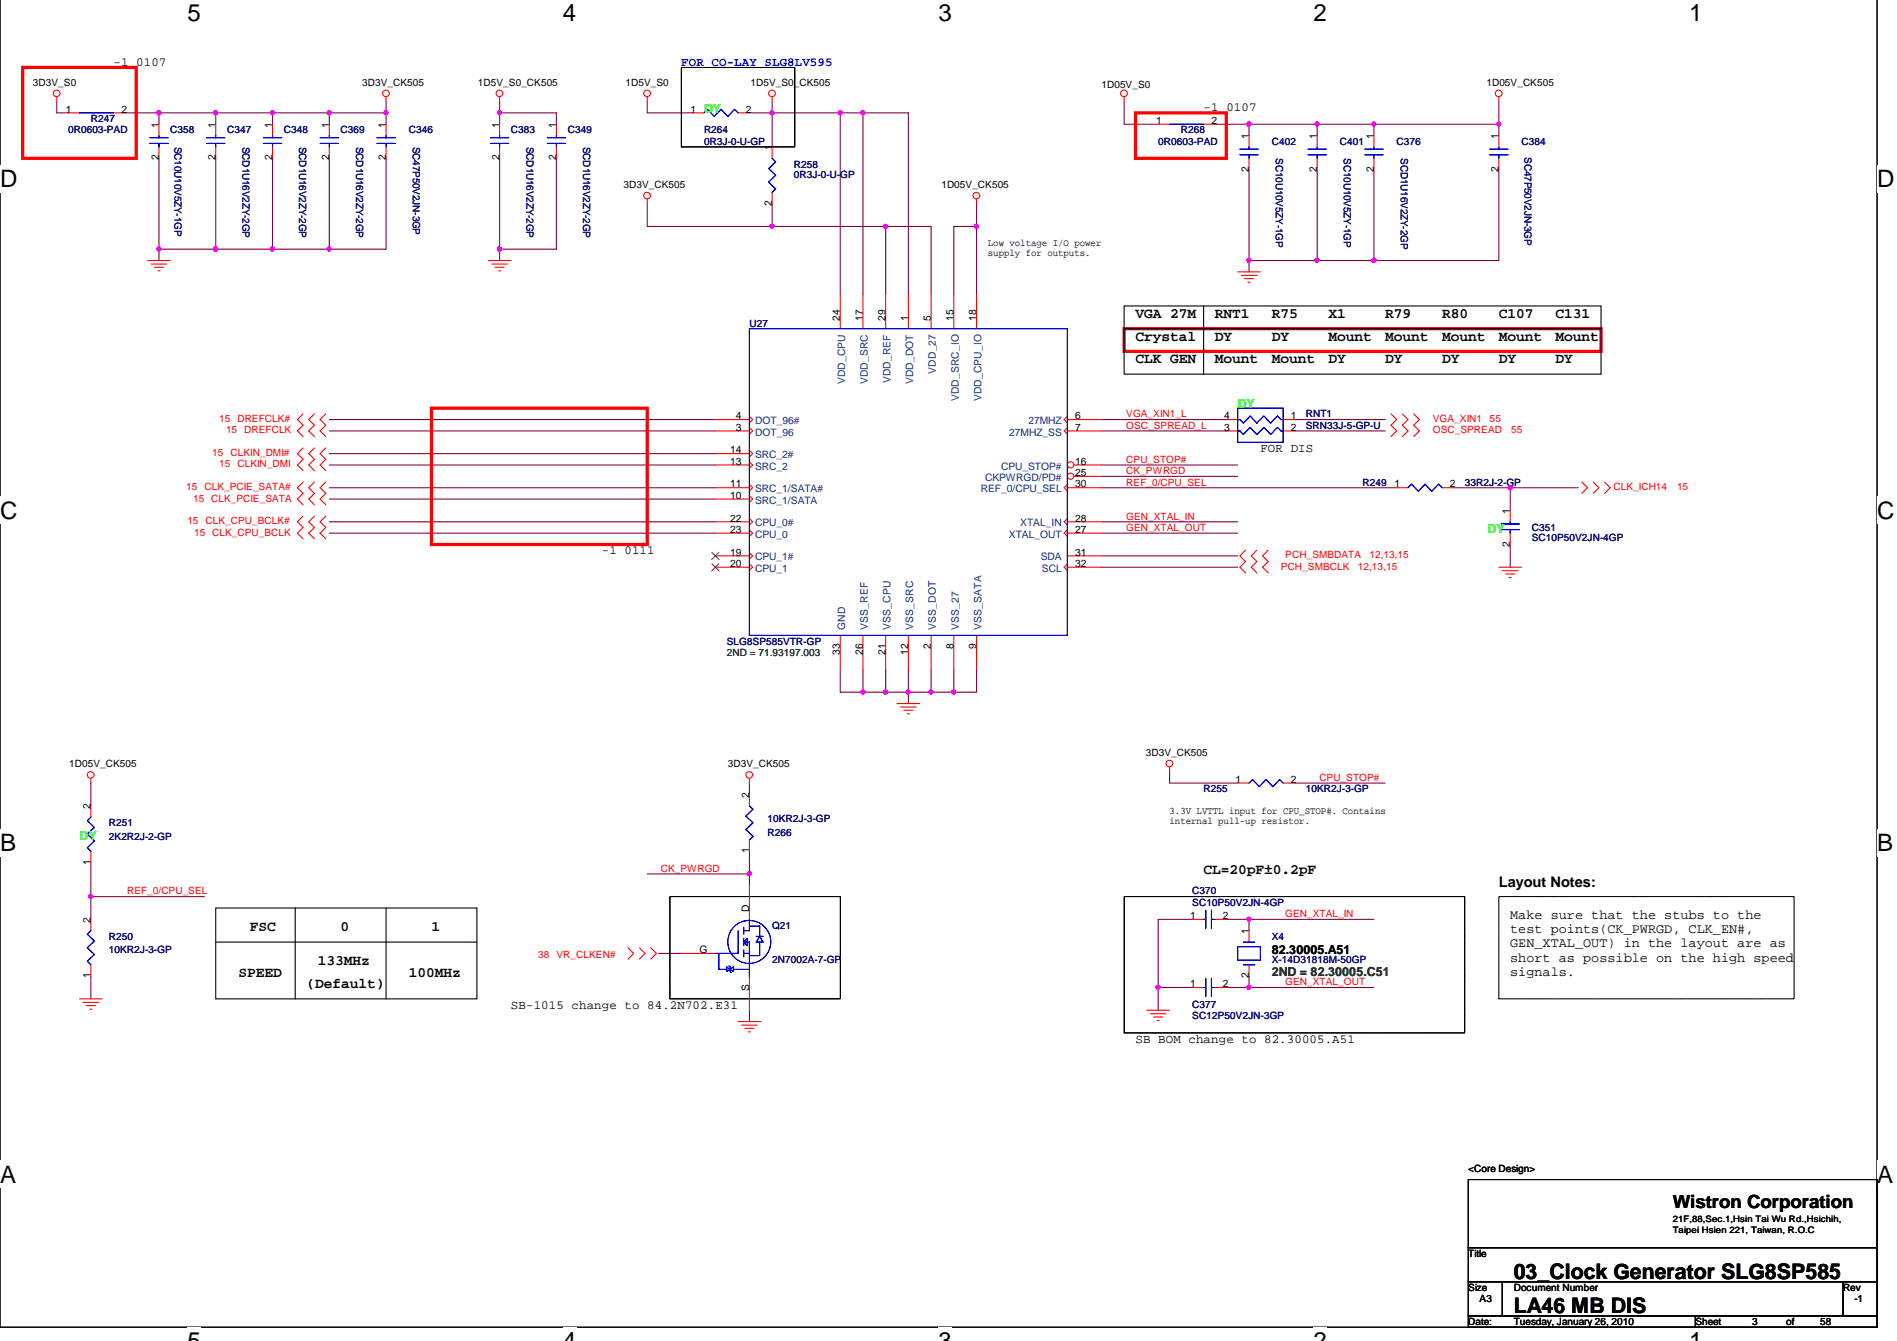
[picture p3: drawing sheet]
<svg xmlns="http://www.w3.org/2000/svg" width="297mm" height="210mm" viewBox="0 0 297 210" stroke-linecap="round" stroke-linejoin="round" font-family="sans-serif">
<path d="M0 -.1v207.8h293.9v-207.8" fill="none" stroke="#000" stroke-width=".17"/>
<g fill="#fff">
<path d="M29.4 -.1h2.1v4.2h-2.1z"/>
<path d="M29.4 207.7h2.1v2.2h-2.1z"/>
<path d="M88.1 -.1h2.2v4.2h-2.2z"/>
<path d="M88.1 207.7h2.2v2.2h-2.2z"/>
<path d="M146.9 -.1h2.2v4.2h-2.2z"/>
<path d="M146.9 207.7h2.2v2.2h-2.2z"/>
<path d="M205.7 -.1h2.1v4.2h-2.1z"/>
<path d="M205.7 207.7h2.1v2.2h-2.1z"/>
<path d="M264.5 -.1h2.1v4.2h-2.1z"/>
<path d="M264.5 207.7h2.1v2.2h-2.1z"/>
<path d="M0 25.8h2.8v4.3h-2.8z"/>
<path d="M293.9 25.8h2.8v4.3h-2.8z"/>
<path d="M0 77.8h2.8v4.2h-2.8z"/>
<path d="M293.9 77.8h2.8v4.2h-2.8z"/>
<path d="M0 129.8h2.5v4.2h-2.5z"/>
<path d="M293.9 129.8h2.6v4.2h-2.6z"/>
<path d="M0 181.7h2.5v4.2h-2.5z"/>
<path d="M293.9 181.7h2.6v4.2h-2.6z"/>
</g>
<g fill="none" stroke="#800040" stroke-width=".17">
<path d="M8.9 15.9v1.8h1.8M19.6 17.7h40.9M24.9 17.7v1.7M33.8 17.7v1.7M42.7 17.7v1.7M51.6 17.7v1.7M60.5 15.9v3.5M78.2 17.7h8.9v1.7M78.2 15.9v3.5M101.3 15.9v1.8h7.2M117.3 17.7h24.9v28.4M120.9 15.9v7.1"/>
<path d="M131.6 17.7v28.4M135.1 17.7v28.4M176 15.9v3.5h5.4M190.2 19.4h44.5M195.6 19.4v1.8M206.2 19.4v1.8M215.1 19.4v1.8M234.7 15.9v5.3M24.9 24.8v16M33.8 24.8v14.2M42.7 24.8v14.2M51.6 24.8v14.2"/>
<path d="M60.5 24.8v14.2h-35.6M78.2 24.8v16M87.1 24.8v14.2h-8.9M101.3 31.9v3.5h44.5v10.7M120.9 31.9v3.5M138.7 35.4v10.7M152.9 31.9v14.2M152.9 35.4h-3.5v10.7M195.6 26.6v16M206.2 26.6v14.2M215.1 26.6v14.2M234.7 26.6v14.2h-39.1"/>
<path d="M51.6 76.3h60.4M51.6 78.1h60.4M51.6 65.7h60.4M51.6 67.5h60.4M51.6 71h60.4M51.6 72.8h60.4M172.5 76.3h46.2M172.5 65.7h19.5M172.5 67.5h19.5M172.5 72.8h21.3M172.5 74.6h21.3M202.7 65.7h14.2"/>
<path d="M202.7 67.5h14.2M227.6 76.3h19.5M236.5 76.3v3.6M51.6 81.7h60.4M51.6 83.5h60.4M172.5 81.7h21.3M172.5 83.5h21.3M172.5 87h21.3M172.5 88.8h21.3M236.5 85.2v3.6M131.6 104.8v3.5h21.3v-3.5M135.1 104.8v3.5"/>
<path d="M138.7 104.8v3.5M142.2 104.8v5.3M145.8 104.8v3.5M149.4 104.8v3.5M14.2 122.6v3.5M14.2 135v8.9M101.3 136.8h16M117.3 122.6v1.7M117.3 133.2v5.4M183.1 120.8v1.8h10.7M202.7 122.6h14.2M14.2 152.8v3.6"/>
<path d="M14.2 140.3h17.8M103.1 149.2h3.6M117.3 158.1v1.8M181.4 154.6h5.3M186.7 143.9h-5.3v14.2M192 143.9h23.1M192 154.6h23.1M195.6 143.9v1.8M195.6 152.8v1.8"/>
</g>
<g fill="#f0f" stroke="#f0f" stroke-width=".17">
<circle cx="51.5" cy="39" r=".32"/>
<circle cx="33.8" cy="17.6" r=".32"/>
<circle cx="60.4" cy="17.6" r=".32"/>
<circle cx="51.5" cy="17.6" r=".32"/>
<circle cx="24.9" cy="17.6" r=".32"/>
<circle cx="33.8" cy="39" r=".32"/>
<circle cx="24.9" cy="39" r=".32"/>
<circle cx="152.9" cy="35.4" r=".32"/>
<circle cx="138.7" cy="35.4" r=".32"/>
<circle cx="195.6" cy="143.9" r=".32"/>
<circle cx="195.6" cy="154.5" r=".32"/>
<circle cx="181.3" cy="154.5" r=".32"/>
<circle cx="195.6" cy="19.4" r=".32"/>
<circle cx="215.1" cy="40.8" r=".32"/>
<circle cx="206.2" cy="40.8" r=".32"/>
<circle cx="195.6" cy="40.8" r=".32"/>
<circle cx="206.2" cy="19.4" r=".32"/>
<circle cx="42.6" cy="17.6" r=".32"/>
<circle cx="14.2" cy="140.3" r=".32"/>
<circle cx="149.3" cy="108.3" r=".32"/>
<circle cx="145.8" cy="108.3" r=".32"/>
<circle cx="142.2" cy="108.3" r=".32"/>
<circle cx="138.7" cy="108.3" r=".32"/>
<circle cx="135.1" cy="108.3" r=".32"/>
<circle cx="42.6" cy="39" r=".32"/>
<circle cx="236.4" cy="76.3" r=".32"/>
<circle cx="117.3" cy="136.8" r=".32"/>
<circle cx="135.1" cy="17.6" r=".32"/>
<circle cx="120.9" cy="35.4" r=".32"/>
<circle cx="120.9" cy="17.6" r=".32"/>
<circle cx="78.2" cy="17.6" r=".32"/>
<circle cx="78.2" cy="39" r=".32"/>
<circle cx="131.5" cy="17.6" r=".32"/>
<circle cx="234.7" cy="19.4" r=".32"/>
<circle cx="215.1" cy="19.4" r=".32"/>
</g>
<g fill="none" stroke="#f00" stroke-width=".17">
<path d="M8.9 15.2v.7M10.7 17.7h1.7M17.8 17.7h1.8M33.8 19.4v1.8M51.6 19.4v1.8M60.5 15.2v.7M60.5 19.4v1.8M78.2 15.2v.7M78.2 19.4v1.8M87.1 19.4v1.8M101.3 15.2v.7M108.5 17.7h1.7"/>
<path d="M115.6 17.7h1.7M120.9 15.2v.7M176 15.2v.7M181.4 19.4h1.7M188.5 19.4h1.7M234.7 15.2v.7M33.8 23v1.8M51.6 23v1.8M60.5 23v1.8M78.2 23v1.8M87.1 23v1.8M101.3 31.2v.7"/>
<path d="M120.9 23v1.8M120.9 30.1v1.8M152.9 31.2v.7M195.6 21.2v1.8M195.6 24.8v1.8M234.7 21.2v1.8M234.7 24.8v1.8M23.1 40.8h3.6M23.7 41.3h2.4M24.2 41.8h1.4M24.7 42.4h.4M76.5 40.8h3.5"/>
<path d="M77 41.3h2.5M77.5 41.8h1.5M78.1 42.4h.3M142.2 46.1v5.3M145.8 46.1v5.3M149.4 46.1v5.3M193.8 42.6h3.6M194.4 43.1h2.4M194.9 43.6h1.4M195.4 44.2h.3M47.5 75.5l-.9 .8 .9 .9-.9 .9 .9 .9M47.5 70.1l-.9 .9 .9 .9-.9 .9 .9 .9"/>
<path d="M47.5 64.8l-.9 .9 .9 .9-.9 .9 .9 .8M49.2 70.1l-.9 .9 .9 .9-.9 .9 .9 .9M49.2 75.5l-.9 .8 .9 .9-.9 .9 .9 .9M49.2 64.8l-.9 .9 .9 .9-.9 .9 .9 .8M51 75.5l-.9 .8 .9 .9-.9 .9 .9 .9M51 70.1l-.9 .9 .9 .9-.9 .9 .9 .9M51 64.8l-.9 .9 .9 .9-.9 .9 .9 .8M112 76.3h5.3M112 65.7h5.3M112 67.5h5.3M112 78.1h5.3M112 72.8h5.3"/>
<path d="M112 71h5.3M117.3 66.9l.6 .6-.6 .5M117.3 65.2l.6 .5-.6 .5M117.3 77.6l.6 .5-.6 .5M117.3 75.8l.6 .5-.6 .5M117.3 72.3l.6 .5-.6 .5M117.3 70.5l.6 .5-.6 .5M167.1 65.7h5.4M167.1 67.5h5.4M167.1 65.2l-.5 .5 .5 .5M167.1 66.9l-.5 .6 .5 .5M192 65.7h1.8"/>
<path d="M192 67.5h1.8M200.9 65.7h1.8M200.9 67.5h1.8M217.8 64.8l.9 .9-.9 .9 .9 .9-.9 .8M218.7 76.3h1.8M219.6 64.8l.9 .9-.9 .9 .9 .9-.9 .8M221.4 64.8l.8 .9-.8 .9 .8 .9-.8 .8M225.8 76.3h1.8M236.5 79.9v1.8M247.7 75.5l.9 .8-.9 .9M249.5 75.5l.9 .8-.9 .9M251.2 75.5l.9 .8-.9 .9"/>
<path d="M47.5 80.8l-.9 .9 .9 .9-.9 .9 .9 .8M49.2 80.8l-.9 .9 .9 .9-.9 .9 .9 .8M51 80.8l-.9 .9 .9 .9-.9 .9 .9 .8M142.2 99.5v5.3M145.8 99.5v5.3M149.4 99.5v5.3M152.9 99.5v5.3M195 86.1l-.9 .9 .9 .9-.9 .9 .9 .9M196.8 86.1l-.9 .9 .9 .9-.9 .9 .9 .9M198.6 86.1l-.9 .9 .9 .9-.9 .9 .9 .9M234.7 88.8h3.6M235.2 89.3h2.5"/>
<path d="M235.8 89.8h1.4M236.3 90.4h.3M236.5 83.5v1.7M140.5 110.1h3.5M141 110.7h2.5M141.5 111.2h1.5M142.1 111.7h.3M14.2 121.8v.8M14.2 126.1v1.8M14.2 133.2v1.8M117.3 121.8v.8M117.3 124.3v1.8"/>
<path d="M117.3 131.5v1.7M117.3 138.6v5.3M183.1 120.1v.7M193.8 122.6h1.8M200.9 122.6h1.8M12.4 156.4h3.6M13 156.9h2.5M13.5 157.4h1.4M14.1 158h.3M14.2 143.9v1.8M14.2 151v1.8M98.3 148.4l.9 .8-.9 .9"/>
<path d="M100.1 148.4l.9 .8-.9 .9M101.9 148.4l.9 .8-.9 .9M106.7 149.2h5.3M115.6 159.9h3.5M117.3 152.8v5.3M179.6 158.1h3.5M180.1 158.7h2.5M180.6 159.2h1.5M181.2 159.7h.3M186.7 143.9h1.8M186.7 154.6h1.8M190.2 143.9h1.8"/>
<path d="M190.2 154.6h1.8M116.1 160.5h2.5M116.6 161h1.5M117.2 161.5h.3"/>
<circle cx="8.9" cy="14.6" r=".52"/>
<circle cx="60.4" cy="14.6" r=".52"/>
<circle cx="78.2" cy="14.6" r=".52"/>
<circle cx="101.3" cy="14.6" r=".52"/>
<circle cx="120.9" cy="14.6" r=".52"/>
<circle cx="176" cy="14.6" r=".52"/>
<circle cx="234.7" cy="14.6" r=".52"/>
<circle cx="101.3" cy="30.6" r=".52"/>
<circle cx="152.9" cy="30.6" r=".52"/>
<circle cx="183.1" cy="119.5" r=".52"/>
<circle cx="14.2" cy="121.3" r=".52"/>
<circle cx="117.3" cy="121.3" r=".52"/>
</g>
<g fill="none" stroke="#000" stroke-width=".17">
<path d="M176 47.9h74.7v10.7h-74.7zM176 51.4h74.7M188.5 47.9v10.7M33.8 142.1h40.9v14.3h-40.9zM33.8 147.5h40.9M46.2 142.1v14.3M60.5 142.1v14.3M229.9 184.6h64v10.7h-64zM229.9 195.3h64v5.3h-64zM229.9 200.6h5.3v5.4h-5.3zM229.9 206h35.6v1.7h-35.6zM235.2 200.6h53.4v5.4h-53.4z"/>
<path d="M265.5 206h28.4v1.7h-28.4zM288.6 200.6h5.3v5.4h-5.3z"/>
</g>
<path d="M234.7 140.3h46.2v16.1h-46.2z" fill="none" stroke="#000" stroke-width=".16" stroke-dasharray=".1 .1 0 .1"/>
<path d="M106.7 10.6h17.8v12.4h-17.8zM104.9 140.3h26.7v16.1h-26.7zM176 140.3h53.4v21.4h-53.4z" fill="none" stroke="#000" stroke-width=".16"/>
<path d="M3.6 10.6h17.7v14.2h-17.7zM177.8 17.7h14.2v7.1h-14.2zM176 51.4h74.7v3.6h-74.7zM67.6 63.9h33.7v21.3h-33.7z" fill="none" stroke="#f00" stroke-width=".51"/>
<g fill="none" stroke="#00f" stroke-width=".17">
<path d="M12.4 17.7h5.4M110.2 17.7l.6-.6 1 1.1 1.1-1.1 1.1 1.1 1-1.1 .6 .6M183.1 19.4h5.4M32.3 21.6h2.9M32.3 22.5h2.9M33.8 21.2v.4M33.8 22.5v.5M50.1 21.6h2.9M50.1 22.5h2.9M51.6 21.2v.4M51.6 22.5v.5M59 21.6h2.9"/>
<path d="M59 22.5h2.9M60.5 21.2v.4M60.5 22.5v.5M76.8 21.6h2.9M76.8 22.5h2.9M78.2 21.2v.4M78.2 22.5v.5M85.7 21.6h2.9M85.7 22.5h2.9M87.1 21.2v.4M87.1 22.5v.5M120.9 24.8l.6 .5-1.1 1.1 1.1 1-1.1 1.1 1.1 1.1-.6 .5"/>
<path d="M194.1 23.3h2.9M194.1 24.2h2.9M195.6 23v.3M195.6 24.2v.6M233.3 23.3h2.8M233.3 24.2h2.8M234.7 23v.3M234.7 24.2v.6M193.8 63.9h7.1v5.3h-7.1zM193.8 65.7h.3l.6 .5 1-1.1 1.1 1.1 1.1-1.1 1.1 1.1 1-1.1 .6 .6h.3M193.8 67.5h.3l.6 .5 1-1.1 1.1 1.1 1.1-1.1 1.1 1.1 1-1.1 .6 .6h.3M220.5 76.3l.5-.5 1.1 1.1 1-1.1 1.1 1.1 1.1-1.1 .5 .5"/>
<path d="M235 82h2.9M235 82.9h2.9M236.5 81.7v.3M236.5 82.9v.6M14.2 127.9l-.5 .6 1.1 1-1.1 1.1 1.1 1-1.1 1.1 .5 .5M117.3 126.1l.6 .6-1.1 1 1.1 1.1-1.1 1.1 1.1 1-.6 .6M195.6 122.6l.5-.6 1.1 1.1 1-1.1 1.1 1.1 1.1-1.1 .5 .6M14.2 145.7l-.5 .5 1.1 1.1-1.1 1.1 1.1 1-1.1 1.1 .5 .5M112.6 149.2v2.5h1.2M113.8 151.4v.7l1.1-.7v.7zM114.1 151.2l.2 .2v.7l.2 .1M114.9 151.7h2.4"/>
<path d="M115.6 145.7v3.5h-3.6M116.5 149.2h.8M116.5 145.1v1.1M116.5 146.9v1.1M116.5 148.7v1.1M116.5 147.5h.8v5.3M117 146.9v1.1l-.5-.5zM117.3 143.9v1.8h-.8M117.3 145h1.7v1.6M118.4 146.6h1.1M119 146.6l.5 .9h-1.1zM119 147.5v2.1h-1.7"/>
<path d="M188.5 143.9h.3M188.5 154.6h.3M188.8 142.5v2.8M188.8 153.1v2.9M189.7 143.9h.5M189.7 142.5v2.8M189.7 153.1v2.9M189.7 154.6h.5"/>
<circle cx="117.3" cy="147.4" r="3.4"/>
</g>
<circle cx="167.6" cy="72.8" r=".5" fill="#fff" stroke="#f00" stroke-width=".17"/>
<g fill="none" stroke="#f00" stroke-width=".17">
<path d="M131.6 46.1v5.3M135.1 46.1v5.3M152.9 46.1v5.3M168.2 72.8h4.3M112 87h5.3M112 88.8h5.3M112 81.7h5.3M112 83.5h5.3M117.3 86.5l.6 .5-.6 .5M117.3 88.3l.6 .5-.6 .5M117.3 81.2l.6 .5-.6 .5M117.3 82.9l.6 .6-.6 .5"/>
<path d="M138.7 99.5v5.3"/>
</g>
<path d="M111.5 86.5l1.1 1.1M111.5 88.2l1.1 1.2M112.6 86.5l-1.2 1.1M112.6 88.2l-1.2 1.2" fill="none" stroke="#804000" stroke-width=".16"/>
<circle cx="167.6" cy="74.5" r=".5" fill="#fff" stroke="#f00" stroke-width=".17"/>
<g fill="none" stroke="#f00" stroke-width=".17">
<path d="M24.9 19.4v1.8M42.7 19.4v1.8M24.9 23v1.8M42.7 23v1.8M206.2 21.2v1.8M206.2 24.8v1.8M215.1 21.2v1.8M215.1 24.8v1.8M138.7 46.1v5.3M167.1 75.8l-.5 .5 .5 .5M167.1 76.3h5.4M168.2 74.6h4.3"/>
<path d="M131.6 99.5v5.3M135.1 99.5v5.3M167.1 82.9l-.5 .6 .5 .5M167.1 83.5h5.4M167.1 81.2l-.5 .5 .5 .5M167.1 81.7h5.4M167.1 87h5.4M167.1 88.3l-.5 .5 .5 .5M167.1 88.8h5.4M195.6 145.7v1.8M195.6 151v1.8"/>
</g>
<g fill="none" stroke="#00f" stroke-width=".17">
<path d="M23.5 21.6h2.8M23.5 22.5h2.8M24.9 21.2v.4M24.9 22.5v.5M41.2 21.6h2.9M41.2 22.5h2.9M42.7 21.2v.4M42.7 22.5v.5M204.8 23.3h2.9M204.8 24.2h2.9M206.2 23v.3M206.2 24.2v.6"/>
<path d="M213.7 23.3h2.9M213.7 24.2h2.9M215.1 23v.3M215.1 24.2v.6M117.3 51.4h49.8v48.1h-49.8zM193.8 148.2h3.6v2.1h-3.6zM194.7 147.5h1.8M194.7 151h1.8"/>
</g>
<g fill="#f0f" stroke="#f0f" stroke-width=".17">
<circle cx="51.5" cy="39" r=".32"/>
<circle cx="33.8" cy="17.6" r=".32"/>
<circle cx="60.4" cy="17.6" r=".32"/>
<circle cx="51.5" cy="17.6" r=".32"/>
<circle cx="24.9" cy="17.6" r=".32"/>
<circle cx="33.8" cy="39" r=".32"/>
<circle cx="24.9" cy="39" r=".32"/>
<circle cx="152.9" cy="35.4" r=".32"/>
<circle cx="138.7" cy="35.4" r=".32"/>
<circle cx="195.6" cy="143.9" r=".32"/>
<circle cx="195.6" cy="154.5" r=".32"/>
<circle cx="181.3" cy="154.5" r=".32"/>
<circle cx="195.6" cy="19.4" r=".32"/>
<circle cx="215.1" cy="40.8" r=".32"/>
<circle cx="206.2" cy="40.8" r=".32"/>
<circle cx="195.6" cy="40.8" r=".32"/>
<circle cx="206.2" cy="19.4" r=".32"/>
<circle cx="42.6" cy="17.6" r=".32"/>
<circle cx="14.2" cy="140.3" r=".32"/>
<circle cx="149.3" cy="108.3" r=".32"/>
<circle cx="145.8" cy="108.3" r=".32"/>
<circle cx="142.2" cy="108.3" r=".32"/>
<circle cx="138.7" cy="108.3" r=".32"/>
<circle cx="135.1" cy="108.3" r=".32"/>
<circle cx="42.6" cy="39" r=".32"/>
<circle cx="236.4" cy="76.3" r=".32"/>
<circle cx="117.3" cy="136.8" r=".32"/>
<circle cx="135.1" cy="17.6" r=".32"/>
<circle cx="120.9" cy="35.4" r=".32"/>
<circle cx="120.9" cy="17.6" r=".32"/>
<circle cx="78.2" cy="17.6" r=".32"/>
<circle cx="78.2" cy="39" r=".32"/>
<circle cx="131.5" cy="17.6" r=".32"/>
<circle cx="234.7" cy="19.4" r=".32"/>
<circle cx="215.1" cy="19.4" r=".32"/>
</g>
<g font-size="3.8">
<text x="29.4" y="3.3">5</text>
<text x="88.1" y="3.3">4</text>
<text x="146.9" y="3.3">3</text>
<text x="205.7" y="3.3">2</text>
<text x="264.5" y="3.3">1</text>
<text x="0" y="29.2">D</text>
<text x="293.9" y="29.2">D</text>
<text x="0" y="81.2">C</text>
<text x="293.9" y="81.2">C</text>
<text x="0" y="133.2">B</text>
<text x="293.9" y="133.2">B</text>
<text x="0" y="185.1">A</text>
<text x="293.9" y="185.1">A</text>
</g>
<g font-size="3.3">
<text x="237" y="200.2">03_Clock Generator SLG8SP585</text>
<text x="237" y="205.5">LA46 MB DIS</text>
</g>
<text font-size="2.8" x="261.9" y="189">Wistron Corporation</text>
<g font-size="2.3">
<text x="177.8" y="53.3">Crystal</text>
<text x="177.8" y="49.8">VGA 27M</text>
<text x="190.2" y="49.8">RNT1</text>
<text x="190.2" y="53.3">DY</text>
<text x="199.1" y="49.8">R75</text>
<text x="199.1" y="53.3">DY</text>
<text x="208" y="49.8">X1</text>
<text x="208" y="53.3">Mount</text>
<text x="216.9" y="49.8">R79</text>
<text x="216.9" y="53.3">Mount</text>
<text x="225.8" y="49.8">R80</text>
<text x="225.8" y="53.3">Mount</text>
<text x="234.7" y="53.3">Mount</text>
<text x="234.7" y="49.8">C107</text>
<text x="243.6" y="53.3">Mount</text>
<text x="243.6" y="49.8">C131</text>
<text x="177.8" y="56.9">CLK GEN</text>
<text x="190.2" y="56.9">Mount</text>
<text x="199.1" y="56.9">Mount</text>
<text x="208" y="56.9">DY</text>
<text x="216.9" y="56.9">DY</text>
<text x="225.8" y="56.9">DY</text>
<text x="234.7" y="56.9">DY</text>
<text x="243.6" y="56.9">DY</text>
<text x="188.5" y="136.9">CL=20pF±0.2pF</text>
<text x="234.7" y="138.9">Layout Notes:</text>
<text x="39.1" y="145.8">FSC</text>
<text x="53.3" y="145.8">0</text>
<text x="67.6" y="145.8">1</text>
<text x="37.3" y="152.9">SPEED</text>
<text x="48" y="154.7">(Default)</text>
<text x="49.8" y="151.1">133MHz</text>
<text x="64" y="152.9">100MHz</text>
</g>
<g font-size="2.1">
<text x="236.5" y="143.8">Make sure that the stubs to the</text>
<text x="236.5" y="146">test points(CK_PWRGD, CLK_EN#,</text>
<text x="236.5" y="148.3">GEN_XTAL_OUT) in the layout are as</text>
<text x="236.5" y="150.5">short as possible on the high speed</text>
<text x="236.5" y="152.8">signals.</text>
</g>
<g font-size="1.9">
<text x="17.8" y="10.3">-1 0107</text>
<text x="188.5" y="17.4">-1 0107</text>
<text x="197.4" y="70.8">FOR DIS</text>
<text x="94.2" y="86.8">-1 0111</text>
<text x="199.1" y="149.3">82.30005.A51</text>
<text x="80" y="157.9">SB-1015 change to 84.2N702.E31</text>
<text x="177.8" y="163.2">SB BOM change to 82.30005.A51</text>
</g>
<text font-size="1.9" fill="#00f" x="106.7" y="10.4">FOR CO-LAY SLG8LV595</text>
<g font-size="1.9" fill="#0f0">
<text x="110.2" y="17.7">DY</text>
<text x="193.8" y="63.9">DY</text>
<text x="232.9" y="83.5">DY</text>
<text x="12.4" y="131.5">DY</text>
</g>
<text font-size="1.9" fill="#008000" x="199.1" y="152.8">2ND = 82.30005.C51</text>
<g font-size="1.6">
<text x="5.2" y="13.4">3D3V_S0</text>
<text x="10.3" y="17.6">1</text>
<text x="19" y="17.6">2</text>
<text x="56.7" y="13.4">3D3V_CK505</text>
<text x="74.8" y="13.4">1D5V_S0_CK505</text>
<text x="98" y="13.4">1D5V_S0</text>
<text x="108.1" y="17.6">1</text>
<text x="116.8" y="17.6">2</text>
<text x="117.5" y="13.4">1D5V_S0_CK505</text>
<text x="172.5" y="13.8">1D05V_S0</text>
<text x="232.7" y="13.4">1D05V_CK505</text>
<text x="24.8" y="20" transform="rotate(-90 24.8 20)">1</text>
<text x="33.7" y="20" transform="rotate(-90 33.7 20)">1</text>
<text x="42.6" y="20" transform="rotate(-90 42.6 20)">1</text>
<text x="51.5" y="20" transform="rotate(-90 51.5 20)">1</text>
<text x="60.4" y="20" transform="rotate(-90 60.4 20)">1</text>
<text x="78.2" y="20" transform="rotate(-90 78.2 20)">1</text>
<text x="87.1" y="20" transform="rotate(-90 87.1 20)">1</text>
<text x="120.9" y="23.6" transform="rotate(-90 120.9 23.6)">1</text>
<text x="181" y="19.4">1</text>
<text x="189.7" y="19.4">2</text>
<text x="195.5" y="21.8" transform="rotate(-90 195.5 21.8)">1</text>
<text x="206.2" y="21.8" transform="rotate(-90 206.2 21.8)">1</text>
<text x="215.1" y="21.8" transform="rotate(-90 215.1 21.8)">1</text>
<text x="234.7" y="21.8" transform="rotate(-90 234.7 21.8)">1</text>
<text x="24.8" y="25.1" transform="rotate(-90 24.8 25.1)">2</text>
<text x="33.7" y="25.1" transform="rotate(-90 33.7 25.1)">2</text>
<text x="42.6" y="25.1" transform="rotate(-90 42.6 25.1)">2</text>
<text x="51.5" y="25.1" transform="rotate(-90 51.5 25.1)">2</text>
<text x="60.4" y="25.1" transform="rotate(-90 60.4 25.1)">2</text>
<text x="78.2" y="25.1" transform="rotate(-90 78.2 25.1)">2</text>
<text x="87.1" y="25.1" transform="rotate(-90 87.1 25.1)">2</text>
<text x="97.6" y="29.4">3D3V_CK505</text>
<text x="147.4" y="29.4">1D05V_CK505</text>
<text x="195.5" y="26.9" transform="rotate(-90 195.5 26.9)">2</text>
<text x="206.2" y="26.9" transform="rotate(-90 206.2 26.9)">2</text>
<text x="215.1" y="26.9" transform="rotate(-90 215.1 26.9)">2</text>
<text x="234.7" y="26.9" transform="rotate(-90 234.7 26.9)">2</text>
<text x="120.9" y="32.2" transform="rotate(-90 120.9 32.2)">2</text>
<text x="154.7" y="38.5">Low voltage I/O power</text>
<text x="154.7" y="40.1">supply for outputs.</text>
<text x="131.5" y="50.2" transform="rotate(-90 131.5 50.2)">24</text>
<text x="135.1" y="50.2" transform="rotate(-90 135.1 50.2)">17</text>
<text x="138.6" y="50.2" transform="rotate(-90 138.6 50.2)">29</text>
<text x="142.2" y="50.2" transform="rotate(-90 142.2 50.2)">1</text>
<text x="145.8" y="50.2" transform="rotate(-90 145.8 50.2)">5</text>
<text x="149.3" y="50.2" transform="rotate(-90 149.3 50.2)">15</text>
<text x="152.9" y="50.2" transform="rotate(-90 152.9 50.2)">18</text>
<text x="115.2" y="65.6">4</text>
<text x="168.4" y="65.6">6</text>
<text x="191.7" y="65.6">4</text>
<text x="202.1" y="65.6">1</text>
<text x="114.3" y="71">14</text>
<text x="115.2" y="67.4">3</text>
<text x="168.4" y="67.4">7</text>
<text x="191.7" y="67.4">3</text>
<text x="202.1" y="67.4">2</text>
<text x="114.3" y="76.3">11</text>
<text x="114.3" y="72.7">13</text>
<text x="168.4" y="72.7">16</text>
<text x="168.4" y="74.5">25</text>
<text x="168.4" y="76.3">30</text>
<text x="218.4" y="76.3">1</text>
<text x="227" y="76.3">2</text>
<text x="114.3" y="78.1">10</text>
<text x="114.3" y="81.6">22</text>
<text x="114.3" y="83.4">23</text>
<text x="168.4" y="83.4">27</text>
<text x="168.4" y="81.6">28</text>
<text x="236.4" y="80.4" transform="rotate(-90 236.4 80.4)">1</text>
<text x="114.3" y="87">19</text>
<text x="114.3" y="88.7">20</text>
<text x="168.4" y="87">31</text>
<text x="168.4" y="88.7">32</text>
<text x="236.4" y="85.6" transform="rotate(-90 236.4 85.6)">2</text>
<text x="145.8" y="101.6" transform="rotate(-90 145.8 101.6)">2</text>
<text x="149.3" y="101.6" transform="rotate(-90 149.3 101.6)">8</text>
<text x="152.9" y="101.6" transform="rotate(-90 152.9 101.6)">9</text>
<text x="131.5" y="102.5" transform="rotate(-90 131.5 102.5)">33</text>
<text x="135.1" y="102.5" transform="rotate(-90 135.1 102.5)">26</text>
<text x="138.6" y="102.5" transform="rotate(-90 138.6 102.5)">21</text>
<text x="142.2" y="102.5" transform="rotate(-90 142.2 102.5)">12</text>
<text x="179.4" y="118.3">3D3V_CK505</text>
<text x="10.8" y="120.1">1D05V_CK505</text>
<text x="114" y="120.1">3D3V_CK505</text>
<text x="117.3" y="124.9" transform="rotate(-90 117.3 124.9)">2</text>
<text x="193.5" y="122.5">1</text>
<text x="202.1" y="122.5">2</text>
<text x="14.2" y="126.7" transform="rotate(-90 14.2 126.7)">2</text>
<text x="183.1" y="127.4">3.3V LVTTL input for CPU_STOP#. Contains</text>
<text x="183.1" y="129">internal pull-up resistor.</text>
<text x="14.2" y="135.4" transform="rotate(-90 14.2 135.4)">1</text>
<text x="117.3" y="133.6" transform="rotate(-90 117.3 133.6)">1</text>
<text x="117.3" y="142.7" transform="rotate(-90 117.3 142.7)">D</text>
<text x="186.4" y="143.9">1</text>
<text x="191.5" y="143.9">2</text>
<text x="14.2" y="144.5" transform="rotate(-90 14.2 144.5)">2</text>
<text x="109.5" y="149.2">G</text>
<text x="195.5" y="146.2" transform="rotate(-90 195.5 146.2)">1</text>
<text x="14.2" y="153.1" transform="rotate(-90 14.2 153.1)">1</text>
<text x="117.3" y="155.1" transform="rotate(-90 117.3 155.1)">S</text>
<text x="186.4" y="154.5">1</text>
<text x="191.5" y="154.5">2</text>
<text x="195.5" y="153.1" transform="rotate(-90 195.5 153.1)">2</text>
<text x="229.9" y="183.4">&lt;Core Design&gt;</text>
<text x="229.9" y="196.7">Title</text>
<text x="229.9" y="202.1">Size</text>
<text x="231.7" y="203.8">A3</text>
<text x="237" y="202.1">Document Number</text>
<text x="288.6" y="202.1">Rev</text>
<text x="290.4" y="203.8">-1</text>
<text x="229.9" y="207.4">Date:</text>
<text x="237" y="207.4">Tuesday, January 26, 2010</text>
<text x="265.5" y="207.4">Sheet</text>
<text x="274.4" y="207.4">3</text>
<text x="279.7" y="207.4">of</text>
<text x="285" y="207.4">58</text>
</g>
<g font-size="1.6" fill="#000080">
<text x="10.7" y="20.9">0R0603-PAD</text>
<text x="14.2" y="19.1">R247</text>
<text x="26.7" y="20.9">C358</text>
<text x="27.3" y="23" transform="rotate(90 27.3 23)">SC10U10V5ZY-1GP</text>
<text x="35.6" y="20.9">C347</text>
<text x="38" y="23" transform="rotate(90 38 23)">SCD1U16V2ZY-2GP</text>
<text x="44.4" y="20.9">C348</text>
<text x="46.9" y="23" transform="rotate(90 46.9 23)">SCD1U16V2ZY-2GP</text>
<text x="53.3" y="20.9">C369</text>
<text x="55.8" y="23" transform="rotate(90 55.8 23)">SCD1U16V2ZY-2GP</text>
<text x="64" y="20.9">C346</text>
<text x="64.6" y="23" transform="rotate(90 64.6 23)">SC47P50V2JN-3GP</text>
<text x="80" y="20.9">C383</text>
<text x="82.4" y="23" transform="rotate(90 82.4 23)">SCD1U16V2ZY-2GP</text>
<text x="88.9" y="20.9">C349</text>
<text x="91.3" y="23" transform="rotate(90 91.3 23)">SCD1U16V2ZY-2GP</text>
<text x="110.2" y="20.9">R264</text>
<text x="110.2" y="22.7">0R3J-0-U-GP</text>
<text x="181.4" y="22.7">0R0603-PAD</text>
<text x="184.9" y="20.9">R268</text>
<text x="199.1" y="22.7">C402</text>
<text x="209.8" y="22.7">C401</text>
<text x="218.7" y="22.7">C376</text>
<text x="238.3" y="22.7">C384</text>
<text x="124.3" y="26.2">R258</text>
<text x="124.3" y="27.8">0R3J-0-U-</text>
<text x="124.3" y="27.8">0R3J-0-U-GP</text>
<text x="131.6" y="27.8">GP</text>
<text x="199.8" y="24.8" transform="rotate(90 199.8 24.8)">SC10U10V5ZY-1GP</text>
<text x="210.4" y="24.8" transform="rotate(90 210.4 24.8)">SC10U10V5ZY-1GP</text>
<text x="219.3" y="24.8" transform="rotate(90 219.3 24.8)">SCD1U16V2ZY-2GP</text>
<text x="238.7" y="24.6" transform="rotate(90 238.7 24.6)">SC47P50V2JN-3GP</text>
<text x="117.3" y="51.1">U27</text>
<text x="204.5" y="65.3">RNT1</text>
<text x="204.5" y="67.1">SRN33J-5-GP-U</text>
<text x="213.4" y="76">R249</text>
<text x="229.4" y="76">33R2J-2-GP</text>
<text x="239.9" y="83.1">C351</text>
<text x="239.9" y="84.7">SC10P50V2JN-4GP</text>
<text x="113.8" y="100.9">SLG8SP585VTR-GP</text>
<text x="188.5" y="124">R255</text>
<text x="204.5" y="124">10KR2J-3-GP</text>
<text x="17.1" y="129.3">R251</text>
<text x="17.1" y="131.5">2K2R2J-2-GP</text>
<text x="120.2" y="130.8">R266</text>
<text x="120.2" y="128.6">10KR2J-3-GP</text>
<text x="186.7" y="140">C370</text>
<text x="186.7" y="141.8">SC10P50V2JN-4GP</text>
<text x="17.1" y="147.1">R250</text>
<text x="17.1" y="149.2">10KR2J-3-GP</text>
<text x="120.9" y="145.3">Q21</text>
<text x="199.1" y="147.1">X4</text>
<text x="120.9" y="150.7">2N7002A-7-GP</text>
<text x="199.1" y="150.7">X-14D31818M-50GP</text>
<text x="186.7" y="157.8">C377</text>
<text x="186.7" y="159.6">SC12P50V2JN-3GP</text>
</g>
<g font-size="1.6" fill="#004080">
<text x="146.6" y="58.5" transform="rotate(-90 146.6 58.5)">VDD_27</text>
<text x="132.3" y="60.2" transform="rotate(-90 132.3 60.2)">VDD_CPU</text>
<text x="135.9" y="60.2" transform="rotate(-90 135.9 60.2)">VDD_SRC</text>
<text x="139.4" y="60" transform="rotate(-90 139.4 60)">VDD_REF</text>
<text x="143" y="60.2" transform="rotate(-90 143 60.2)">VDD_DOT</text>
<text x="150.1" y="62.8" transform="rotate(-90 150.1 62.8)">VDD_SRC_IO</text>
<text x="153.7" y="62.8" transform="rotate(-90 153.7 62.8)">VDD_CPU_IO</text>
<text x="118.2" y="68.2">DOT_96</text>
<text x="118.2" y="66.4">DOT_96#</text>
<text x="118.2" y="71.7">SRC_2#</text>
<text x="158" y="68.2">27MHZ_SS</text>
<text x="161" y="66.4">27MHZ</text>
<text x="118.2" y="77.1">SRC_1/SATA#</text>
<text x="118.2" y="73.5">SRC_2</text>
<text x="153.6" y="77.1">REF_0/CPU_SEL</text>
<text x="154.3" y="75.3">CKPWRGD/PD#</text>
<text x="156.8" y="73.5">CPU_STOP#</text>
<text x="118.2" y="78.8">SRC_1/SATA</text>
<text x="118.2" y="82.4">CPU_0#</text>
<text x="159.8" y="82.4">XTAL_IN</text>
<text x="118.2" y="87.7">CPU_1#</text>
<text x="118.2" y="89.5">CPU_1</text>
<text x="118.2" y="84.2">CPU_0</text>
<text x="158" y="84.2">XTAL_OUT</text>
<text x="163" y="87.7">SDA</text>
<text x="163.2" y="89.5">SCL</text>
<text x="132.3" y="98.6" transform="rotate(-90 132.3 98.6)">GND</text>
<text x="135.9" y="98.6" transform="rotate(-90 135.9 98.6)">VSS_REF</text>
<text x="139.4" y="98.6" transform="rotate(-90 139.4 98.6)">VSS_CPU</text>
<text x="143" y="98.6" transform="rotate(-90 143 98.6)">VSS_SRC</text>
<text x="146.6" y="98.6" transform="rotate(-90 146.6 98.6)">VSS_DOT</text>
<text x="150.1" y="98.6" transform="rotate(-90 150.1 98.6)">VSS_27</text>
<text x="153.7" y="98.6" transform="rotate(-90 153.7 98.6)">VSS_SATA</text>
</g>
<g font-size="1.6" fill="#f00">
<text x="176.4" y="65.3">VGA_XIN1_L</text>
<text x="33.2" y="71.4">15</text>
<text x="34.3" y="66.1">15 DREFCLK#</text>
<text x="35.4" y="67.8">15 DREFCLK</text>
<text x="36.1" y="71.4">CLKIN_DMI#</text>
<text x="176.4" y="67.1">OSC_SPREAD_L</text>
<text x="224.4" y="66.1">VGA_XIN1</text>
<text x="224.4" y="67.8">OSC_SPREAD</text>
<text x="233.3" y="66.1">55</text>
<text x="236.6" y="67.8">55</text>
<text x="29.2" y="76.7">15 CLK_PCIE_SATA#</text>
<text x="34.3" y="73.2">15 CLKIN_DMI</text>
<text x="176.4" y="76">REF_0/CPU_SEL</text>
<text x="176.4" y="74.2">CK_PWRGD</text>
<text x="176.4" y="72.4">CPU_STOP#</text>
<text x="252.6" y="76.7">CLK_ICH14</text>
<text x="262.6" y="76.7">15</text>
<text x="29.3" y="82.1">15 CLK_CPU_BCLK#</text>
<text x="30.2" y="78.5">15 CLK_PCIE_SATA</text>
<text x="30.4" y="83.8">15 CLK_CPU_BCLK</text>
<text x="176.4" y="81.3">GEN_XTAL_IN</text>
<text x="176.4" y="83.1">GEN_XTAL_OUT</text>
<text x="200.6" y="89.2">PCH_SMBCLK</text>
<text x="201.3" y="87.4">PCH_SMBDATA</text>
<text x="212.6" y="89.2">12,13,15</text>
<text x="214.4" y="87.4">12,13,15</text>
<text x="206.6" y="122.2">CPU_STOP#</text>
<text x="103.5" y="136.5">CK_PWRGD</text>
<text x="19.9" y="140">REF_0/CPU_SEL</text>
<text x="201.3" y="143.6">GEN_XTAL_IN</text>
<text x="84.3" y="150">38 VR_CLKEN#</text>
<text x="201.3" y="154.2">GEN_XTAL_OUT</text>
</g>
<text font-size="1.6" fill="#008000" x="113.8" y="102.7">2ND = 71.93197.003</text>
<g font-size="1.4">
<text x="261.9" y="191.3">21F,88,Sec.1,Hsin Tai Wu Rd.,Hsichih,</text>
<text x="261.9" y="193.1">Taipei Hsien 221, Taiwan, R.O.C</text>
</g>
</svg>
